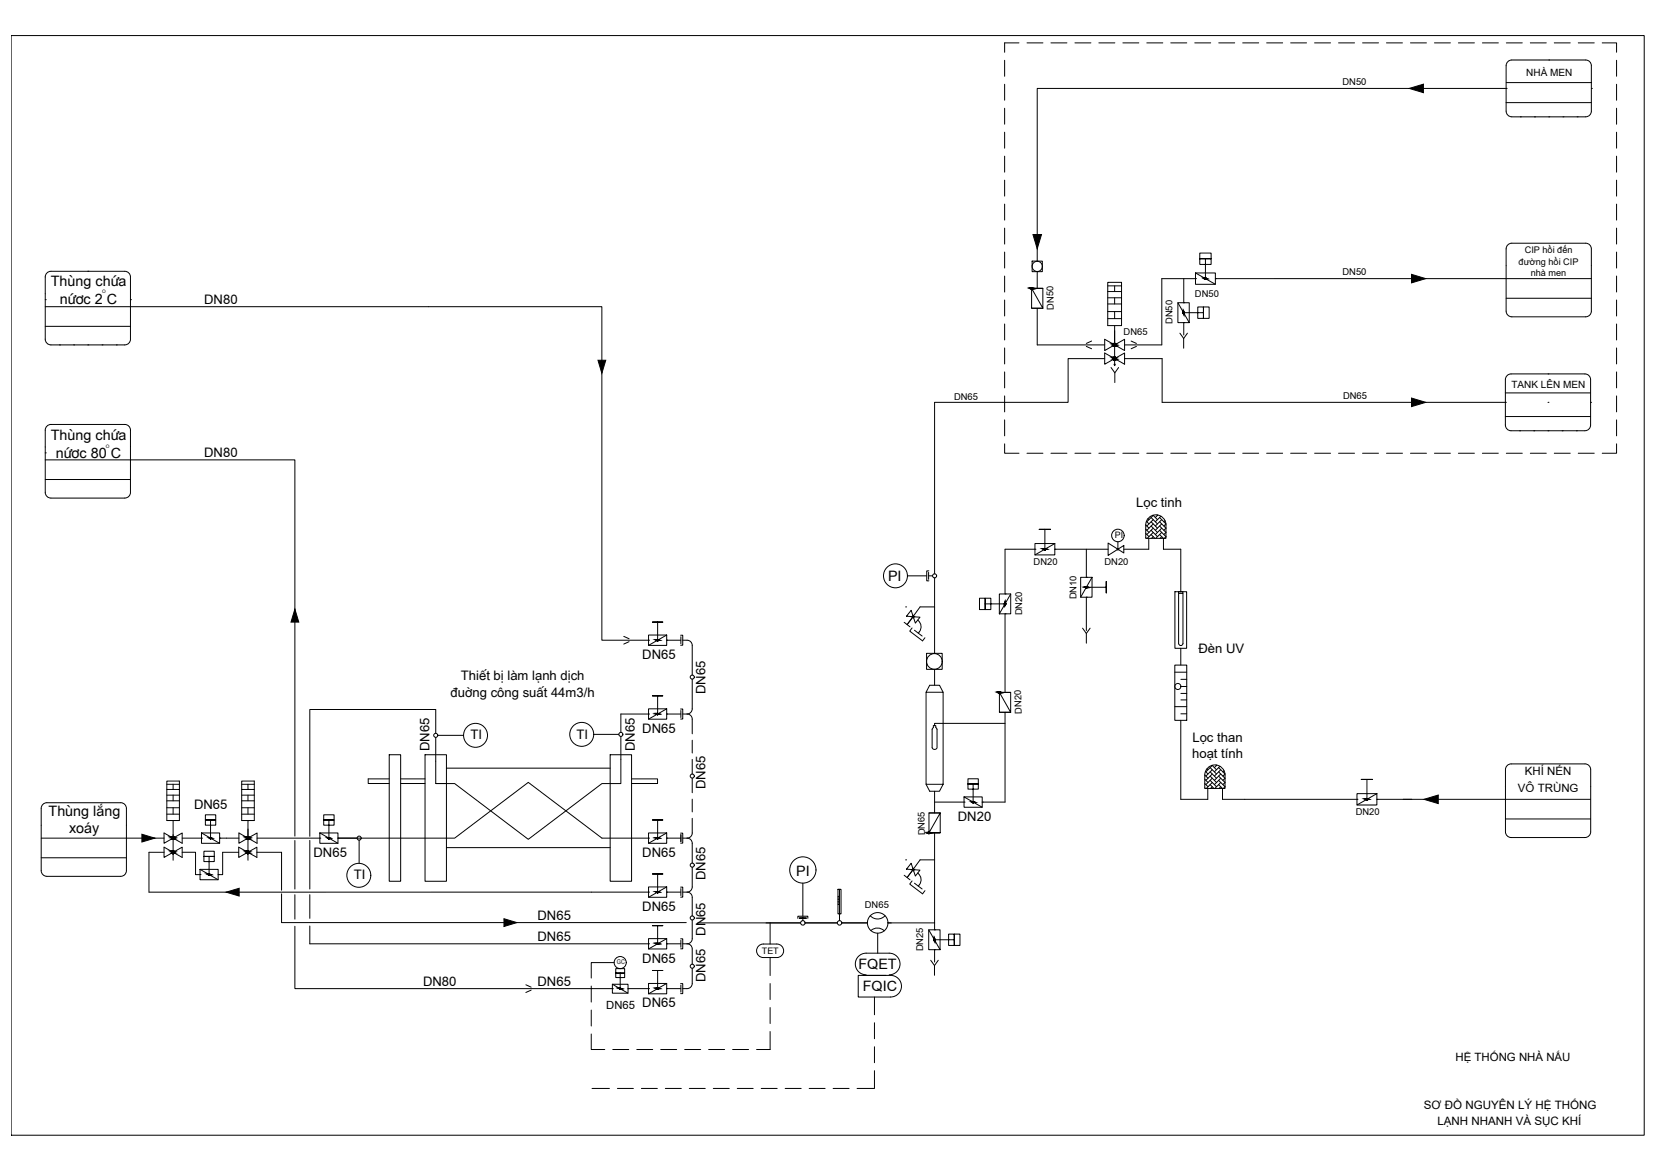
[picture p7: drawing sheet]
<svg xmlns="http://www.w3.org/2000/svg" width="841mm" height="594mm" viewBox="0 0 841 594" stroke-linecap="round" stroke-linejoin="round" font-family="sans-serif">
<g fill="none" stroke="#000" stroke-width=".51">
<path d="M6 18h829v558h-829zM510 31v8M518 22h-8v5M522 22h8M534 22h8M546 22h8M558 22h8M570 22h8M582 22h9M595 22h8M607 22h8M619 22h8"/>
<path d="M631 22h8M643 22h8M655 22h9M668 22h8M680 22h8M692 22h8M704 22h8M716 22h8M728 22h9M741 22h8M753 22h8M765 22h8"/>
<path d="M777 22h8M787 30h.1M789 22h8M802 22h8M805 30h-37l-2 1-1 2v23l1 3h2h37M805 30l2 1 1 2v23l-1 3h-2M814 22h7v5M821 31v8M510 43v8M510 55v8M765 45h.1M765 45h-238v88"/>
<path d="M765 52h43M765 42h43M772 59h.1M779 59h.1M787 59h.1M794 59h.1M801 59h.1M808 45h.1M821 43v8M821 55v8M510 67v8M510 79v8"/>
<path d="M821 67v8M821 79v8M510 91v9M821 91v9M510 104v8M510 116v8M821 104v8M821 116v8M24 138h2h37h2l1 3v31v2l-3 1h-37l-2-1-1-2v-31zM45 138h.1M510 128v8M524 133h5v5h-5z"/>
<path d="M527 138v8M607 139h10v5h-10zM607 139l10 5M612 131h3v-3h-6v6h6v-3h-6h3v10M805 123h-37l-2 1-1 2v32l1 2 2 1h37M805 123l2 1 1 2v32l-1 2-2 1M821 128v8M23 156h283v169h23M23 152h.1M66 152h.1M510 140v8M510 152v8"/>
<path d="M527 157v18h34M530 146h-6l6 11v-11h-6v11h6h-6M563 143h7v22h-7zM563 158h7M563 154h7M563 151h7M563 148h7M563 145h7M566 145v3M566 151v3M566 158v4M598 154h6v10h-6z"/>
<path d="M598 154l6 10M601 159h10v3v-6h-3v6h6v-6h-3v3M601 154h.1M601 141v13M601 158v1M607 141h.1M607 141h-17v34h-19M612 141h1M617 141h.1M765 151h43M808 141h-191M821 140v8"/>
<path d="M821 152v8M23 166h43M30 175h.1M37 175h.1M45 175h.1M52 175h.1M59 175h.1M510 165v8M510 177v8M552 176l2 1M554 173l-2 1M561 179l10 6v-6l-10 6z"/>
<path d="M561 172l10 6v-6l-10 6zM563 162h7M565 175h2M566 165v21M574 173l3 1M577 176l-3 1M599 169l2 3v5M601 164h.1M601 164v6M603 169l-2 3M821 165v8M821 177v8"/>
<path d="M510 189v8M561 182h-19v22h-67v87M564 187l2 2v5M565 182h2M566 185v1zM568 187l-2 2M571 182h19v22h175M765 200h43M766 190h1h38h2l1 3v23l-1 2-2 1h-38l-1-1-1-2v-23zM786 190h.1M821 189v8M510 201v8"/>
<path d="M510 213v8M765 204h.1M765 212h43M772 219h.1M779 219h.1M786 204h.1M786 219h.1M793 219h.1M801 219h.1M808 204h.1M821 201v8M821 213v8"/>
<path d="M23 234h127v191M23 230h.1M510 225v5h8M522 230h8M534 230h8M546 230h8M558 230h8M570 230h8M582 230h9M595 230h8M607 230h8M619 230h8"/>
<path d="M631 230h8M643 230h8M655 230h9M668 230h8M680 230h8M692 230h8M704 230h8M716 230h8M728 230h9M741 230h8M753 230h8M765 230h8"/>
<path d="M777 230h8M789 230h8M802 230h8M821 225v5h-7M23 243h43M26 253h37M26 253l-2-1-1-2v-32l1-1 2-1h37h2l1 2v32v2l-3 1M526 279h.1M526 276h10v6h-10zM526 279h-16v23M531 269h-3h6h-3v10M536 279h.1"/>
<path d="M536 279h27M536 276l-10 6M552 279v14M563 276l8 5v-4l-8 5zM568 275v4M582 273h.1M582 271l2 1M582 269l2 1M582 267l2 1M582 265l2 1M583 263l1 1M583 273v6h-12"/>
<path d="M584 263a5 5 0 0 1 5-1 5 5 0 0 1 3 5v6h-10v-7zM585 271l2 2M585 269l3 3M585 267l3 3M585 265l3 3M585 263l3 3M586 262l2 2M586 262l-4 3M586 264l-4 3M586 266l-4 3M586 268l-4 3M586 270l-3 3"/>
<path d="M586 272l-1 1M588 261v1M588 262l-1 1M589 271l2 2v6h9v21M589 263l3 3-1 1M589 265l3 3-1 1M589 267l3 3-1 1M589 269l3 3-1 1M590 262l-3 3M590 264l-3 3M590 266l-3 3M590 268l-3 3"/>
<path d="M590 270l-3 3M590 272l-1 1M592 264l-1 1M461 292h10M472 291v3M472 292h2M472 290h-1v5h1M475 293v39M549 293h6v10h-6zM552 293h.1M552 298h10v-3v6v-3M555 293l-6 10"/>
<path d="M334 316h-3h6h-3v9M459 316l2 1M460 308h.1M463 310l-3 3h7l-2 3zM463 319l-1 1 7 5 1-1M464 313h.1M464 313l-3 4 1 1M466 315a4 4 0 0 1 0 6M475 308h-8l-6 9M500 307v-3h-3v6h6v-6h-3v6v-3h10M508 302h5v10h-5zM510 302h.1"/>
<path d="M510 312h.1M510 312v40M513 302l-5 10M550 319l2 3v5M552 303h.1M552 303v17M554 319l-2 3M597 300h6v29h-6zM599 300h2v1h-2zM599 301v26a1.1 1.1 0 0 0 1 1 1.1 1.1 0 0 0 1-1v-26M317 323l2 1M319 326l-2 1"/>
<path d="M329 325h.1M329 322h10v6h-10zM334 325h.1M339 325h.1M339 325h7M339 322l-10 6M346 323h1v5h-1M346 323v4M347 325h3l1 2 1 16M464 320l4 3M471 332h8v8h-8zM475 340v8"/>
<path d="M597 338h6v28h-6zM600 329v9M329 360h10v5h-10zM334 353h-3h6h-3v10M339 360l-10 5M352 345l-1 16v1l-2 1M470 351h9v47h-9zM470 351l2-3h5l2 3M513 352h-5l5 10v-10h-5v10h5h-5M597 359h6M597 341h6M600 355h3"/>
<path d="M600 352h3M600 345h3M600 349h3M221 372v-12h-64v65M222 373h13M302 373h12M315 374v24h-9l-38 28-37-28h-10v-24M329 363h.1M329 363h-14v9M334 363h.1M339 363h.1M339 363h7"/>
<path d="M346 360h1v5h-1M346 361v3M347 363h2M349 363h1l1 2 1 8M352 376v6M474 368h1l1 2v10a1.3 1.3 0 0 1-1 1 1.3 1.3 0 0 1-2-1v-10zM510 367h-35v1M510 362v45h-11M600 366v40h13v-6M600 362h3M85 397h6v20h-6zM85 398h6"/>
<path d="M88 398v3M123 397h6v20h-6zM123 398h6M126 398v3M198 395h-11v3h11M198 383h5v64h-5zM203 398h13M203 395h13M216 383h11v64h-11zM221 398h6M227 390h83M310 383h11v64h-11z"/>
<path d="M321 395h13v3h-13M352 386v7M352 395v8M470 398l2 4h5l2-4M494 398h3v-3h-5v6h5v-3h-5h2v9M612 400h.1M612 398l1 1M612 396l1 1M612 394l1 1M612 392l1 1M613 390v1M613 390a5 5 0 0 1 6-1 5 5 0 0 1 3 5v6h-10v-7z"/>
<path d="M615 398l2 2M615 396l3 3M615 394l3 3M615 392l3 3M615 390l3 3M616 391l-4 3M616 393l-4 3M616 395l-4 3M616 397l-3 3M616 399l-1 1M618 388v1M618 391l-2-2-4 3"/>
<path d="M618 389l-1 1M619 398l2 2v6h68M619 390l3 3-1 1M619 392l3 3-1 1M619 394l3 3-1 1M619 396l3 3-1 1M620 389l-3 3M620 391l-3 3M620 393l-3 3M620 395l-3 3M620 397l-3 3M620 399l-1 1"/>
<path d="M622 391l-1 1M694 396h-3h6h-3v10M766 389l1-1h38l2 1 1 2v31l-1 2-2 1h-38h-1l-1-3v-31zM22 408h2h37h2l1 2v32v2l-3 1h-37l-2-1-1-2v-32zM85 413h6M85 410h6M85 407h6M85 404h6M85 401h6M88 404v3M88 410v3M88 417v20"/>
<path d="M107 416h3v-2h-6v5h6v-3h-6h3v10M123 413h6M123 410h6M123 407h6M123 404h6M123 401h6M126 404v3M126 410v3M126 417v20M167 416h3v-2h-6v5h6v-3h-6h3v10M334 416h-3h6h-3v10M352 416l-1 8-1 1-1 1"/>
<path d="M352 406v6M472 413h6h-6v10h6v-10l-6 10h6M475 402v11M475 407h15M490 407h.1M490 405h9v5h-9zM490 405l9 5M499 407h.1M689 406h.1M689 403h10v6h-10zM699 406h.1M699 406h109"/>
<path d="M699 403l-10 6M765 416h43M21 426h62M21 436h43M83 430l10 5v-5l-10 5zM83 423l10 5v-5l-10 5zM83 433h-7v20h253M87 426h2M87 433h2M93 433h6v11h3M93 426h9M102 426h.1"/>
<path d="M102 423h10v5h-10zM102 423l10 5M106 435h3v-3h-5v5h5v-2h-5h2v9M112 426h.1M112 426h9M121 430l9 5v-5l-9 5zM121 433h-8v11h-2M121 423l10 5v-5l-10 5zM125 433h2M125 426h2M130 433h13v19M131 426h31"/>
<path d="M150 427v24M157 427v24M162 426h.1M162 423h10v5h-10zM162 423l10 5M172 426h59l37-29 38 29h23M172 426h.1M172 426h9M182 427v11M227 430h83M329 426h.1M329 423h10v5h-10z"/>
<path d="M334 426h.1M339 426h.1M339 426h7M339 423l-10 5M346 423h1v5h-1M346 424v3M347 426h2M349 426h2v2l1 10M460 437h.1M463 438l-3 3 7 1-2 3zM475 423v49M475 437h-8l-6 8"/>
<path d="M102 444h.1M102 441h9v6h-9zM102 441l9 6M111 444h.1M143 454v14h206M150 454v13M157 454v12M329 453h.1M329 450h10v6h-10zM334 444h-3h6h-3v9M339 453h.1M339 453h7"/>
<path d="M339 450l-10 6M346 450h1v6h-1M346 451v4M347 453h2M349 453h1l1 2 1 10M352 440l-1 11v1l-2 1M408 448v17M426 452h1v12h-1zM426 455h.1M426 456h.1M426 457h.1M426 458h.1"/>
<path d="M426 459h.1M426 452v15M459 444l2 2M463 447l-1 2 7 5 1-2M464 441v1M464 442l-3 4 1 1M464 448l4 3M466 443a4 4 0 0 1 0 7M150 470v32h161M157 470v9h172M329 479h.1M329 477h10v5h-10z"/>
<path d="M334 479h.1M334 470h-3h6h-3v9M339 479h.1M339 479h7M339 477l-10 5M346 477h1v5h-1M346 477v4M347 479h2M349 479l2 1v1l1 9M352 467l-1 10-1 2h-1M354 469h53M391 469v10"/>
<path d="M405 466v-1h5v1M406 466h4zM408 466v1M409 469h16M427 469h14M442 473a5 5 0 0 1 7 0M446 474v10M449 465l-1 1-2 1-3-1-1-1M451 469h24M472 472h5v10h-5zM472 472l5 10M475 477h10v3v-6h-3v6h6v-6h-3v3"/>
<path d="M475 472h.1M475 477v1M311 500h8v4h-8zM311 500l8 4M312 489h-12v8M315 494h2v-2h-4v4h4v-2h-4h2v8M329 499h10v6h-10zM334 493h-3h6h-3v9M339 499l-10 6M346 499h1v6h-1M352 492l-1 9-1 1h-3M385 480l2-1h8a3 3 0 0 1 3 4 3 3 0 0 1-3 3h-7a3 3 0 0 1-3-2 3 3 0 0 1 0-4z"/>
<path d="M391 486v9M391 499v9M436 495h16a5 5 0 0 1 6 6 5 5 0 0 1-6 5h-16zM438 495h12M440 495a5 5 0 0 1-6-6 5 5 0 0 1 6-5h12a5 5 0 0 1 5 5 5 5 0 0 1-5 6M473 488l2 2v5M475 482h.1M475 482v7M477 488l-2 2M267 500l3 1M270 503l-3 1M300 501v8"/>
<path d="M300 513v8M311 502h.1M315 502h.1M319 502h.1M319 502h10M329 502h.1M334 502h.1M339 502h.1M339 502h7M346 500v4M391 512v8M444 506v9"/>
<path d="M444 519v8M300 525v8h7M311 533h8M323 533h8M336 533h8M348 533h8M360 533h8M372 533h8M391 524v9h-7M444 531v9M301 553h9M314 553h8"/>
<path d="M326 553h8M338 553h8M350 553h8M362 553h8M374 553h9M387 553h8M399 553h8M411 553h8M423 553h8M444 544v9h-9"/>
<circle cx="527" cy="135" r="2.6"/>
<circle cx="524" cy="146" r=".4"/>
<circle cx="601" cy="159" r=".4"/>
<circle cx="612" cy="141" r=".4"/>
<circle cx="566" cy="175" r=".8"/>
<circle cx="566" cy="182" r=".8"/>
<circle cx="531" cy="279" r=".4"/>
<circle cx="568" cy="272" r="3"/>
<circle cx="568" cy="279" r=".4"/>
<circle cx="455" cy="292" r="6"/>
<circle cx="475" cy="292" r="1"/>
<circle cx="552" cy="298" r=".4"/>
<circle cx="510" cy="307" r=".4"/>
<circle cx="334" cy="325" r=".3"/>
<circle cx="475" cy="336" r="4"/>
<circle cx="352" cy="344" r="1"/>
<circle cx="508" cy="352" r=".4"/>
<circle cx="598" cy="349" r="1.5"/>
<circle cx="221" cy="373" r="1"/>
<circle cx="242" cy="373" r="6"/>
<circle cx="295" cy="373" r="6"/>
<circle cx="315" cy="373" r="1"/>
<circle cx="334" cy="363" r=".3"/>
<circle cx="352" cy="394" r="1"/>
<circle cx="494" cy="407" r=".3"/>
<circle cx="694" cy="406" r=".4"/>
<circle cx="88" cy="426" r=".7"/>
<circle cx="88" cy="433" r=".7"/>
<circle cx="107" cy="426" r=".3"/>
<circle cx="126" cy="433" r=".7"/>
<circle cx="126" cy="426" r=".7"/>
<circle cx="167" cy="426" r=".3"/>
<circle cx="182" cy="426" r="1"/>
<circle cx="334" cy="426" r=".3"/>
<circle cx="352" cy="439" r="1"/>
<circle cx="472" cy="423" r=".4"/>
<circle cx="106" cy="444" r=".3"/>
<circle cx="182" cy="444" r="6"/>
<circle cx="334" cy="453" r=".3"/>
<circle cx="408" cy="442" r="7"/>
<circle cx="334" cy="479" r=".3"/>
<circle cx="352" cy="466" r="1"/>
<circle cx="408" cy="469" r="1.1"/>
<circle cx="426" cy="469" r="1.1"/>
<circle cx="446" cy="469" r="5"/>
<circle cx="475" cy="477" r=".4"/>
<circle cx="315" cy="489" r="3"/>
<circle cx="352" cy="491" r="1"/>
<circle cx="315" cy="502" r=".3"/>
<circle cx="334" cy="502" r=".3"/>
</g>
<g fill="#000" stroke="#000" stroke-width=".51">
<path d="M716 45l7-2v4zM525 119h4l-2 7zM717 139l7 2-7 3zM612 142h1zM566 174v1zM566 176h1zM304 183h4l-2 7zM566 183h1zM717 202l7 2-7 2zM530 279h1zM551 298h1zM150 309l2 7h-4z"/>
<path d="M511 306v1zM494 407v1zM694 406h1zM723 406l7-2v4zM72 424l7 2-7 2zM87 432l1 1zM87 425h1zM87 432h1zM125 432l1 1zM125 432h1zM125 425h1zM471 423h1z"/>
<path d="M115 453l6-2v4zM256 466l7 2-7 2z"/>
<path d="M524 146v1zM524 146v1z"/>
<path d="M601 158v1zM601 158v1z"/>
<path d="M601 158v1zM601 158v1z"/>
<path d="M601 158v1zM601 158v1z"/>
<path d="M612 141v1zM612 141v1z"/>
<path d="M612 142h1zM612 142h1z"/>
<path d="M612 142h1zM612 142h1z"/>
<path d="M565 175h1zM565 175h1z"/>
<path d="M565 175h1zM565 175h1z"/>
<path d="M565 175h1zM565 175h1z"/>
<path d="M565 175h1zM565 175h1z"/>
<path d="M565 175h1zM565 175h1z"/>
<path d="M565 175h1zM565 175h1z"/>
<path d="M565 175h2zM565 175h2z"/>
<path d="M566 174l1 1zM566 174l1 1z"/>
<path d="M566 176h1zM566 176h1z"/>
<path d="M566 175h1zM566 175h1z"/>
<path d="M565 175l2 1zM565 175l2 1z"/>
<path d="M566 176h1zM566 176h1z"/>
<path d="M566 175h1zM566 175h1z"/>
<path d="M565 176h2zM565 176h2z"/>
<path d="M565 176h2zM565 176h2z"/>
<path d="M566 175h1zM566 175h1z"/>
<path d="M565 176h2zM565 176h2z"/>
<path d="M566 175h1zM566 175h1z"/>
<path d="M566 175h1zM566 175h1z"/>
<path d="M566 175h1zM566 175h1z"/>
<path d="M566 175h1zM566 175h1z"/>
<path d="M565 182h1zM565 182h1z"/>
<path d="M565 182h1zM565 182h1z"/>
<path d="M565 182h1zM565 182h1z"/>
<path d="M566 181v1zM566 181v1z"/>
<path d="M565 182h1zM565 182h1z"/>
<path d="M565 182h1zM565 182h1z"/>
<path d="M565 182h1zM565 182h1z"/>
<path d="M565 182h2zM565 182h2z"/>
<path d="M566 181h1zM566 181h1z"/>
<path d="M566 183h1zM566 183h1z"/>
<path d="M566 181l1 1zM566 181l1 1z"/>
<path d="M565 182h2zM565 182h2z"/>
<path d="M566 183h1zM566 183h1z"/>
<path d="M566 182h1zM566 182h1z"/>
<path d="M565 183h2zM565 183h2z"/>
<path d="M565 183h2zM565 183h2z"/>
<path d="M566 182h1zM566 182h1z"/>
<path d="M565 182h2zM565 182l2 1z"/>
<path d="M566 182h1zM566 182h1z"/>
<path d="M566 182h1zM566 182h1z"/>
<path d="M566 182h1zM566 182h1z"/>
<path d="M566 182h1zM566 182h1z"/>
<path d="M530 279h1zM530 279h1z"/>
<path d="M530 279h1zM530 279h1z"/>
<path d="M530 279h1zM530 279h1z"/>
<path d="M530 279h1zM530 279h1z"/>
<path d="M530 279h1zM530 279h1z"/>
<path d="M530 279h1zM530 279h1z"/>
<path d="M530 279h1zM530 279h1z"/>
<path d="M511 306l-1 1zM511 306l-1 1z"/>
<path d="M511 306v1zM511 306v1z"/>
<path d="M511 306v1zM511 306v1z"/>
<path d="M511 306v1zM511 306v1z"/>
<path d="M511 306v1zM511 306v1z"/>
<path d="M511 306v1zM511 306v1z"/>
<path d="M511 306v1zM511 306v1z"/>
<path d="M511 306v1zM511 306v1z"/>
<path d="M507 352h1zM507 352h1z"/>
<path d="M507 352h1zM507 352h1z"/>
<path d="M507 352h1zM507 352h1z"/>
<path d="M507 352h1zM507 352h1z"/>
<path d="M507 352h1zM507 352h1z"/>
<path d="M507 352h1zM507 352h1z"/>
<path d="M507 351h1zM507 351h1z"/>
<path d="M507 351h1zM507 351h1z"/>
<path d="M507 351h1zM507 351h1z"/>
<path d="M507 351h1zM507 351h1z"/>
<path d="M507 351h1zM507 351h1z"/>
<path d="M508 351v1zM508 351v1z"/>
<path d="M694 406h1zM694 406h1z"/>
<path d="M694 406h1zM694 406h1z"/>
<path d="M694 406h1zM694 406h1z"/>
<path d="M694 406h1zM694 406h1z"/>
<path d="M694 406h1zM694 406h1z"/>
<path d="M87 433h1zM87 433h1z"/>
<path d="M87 425h1zM87 425h1z"/>
<path d="M87 433h1zM87 433h1z"/>
<path d="M87 425l1 1zM87 425l1 1z"/>
<path d="M87 432h1zM87 432h1z"/>
<path d="M87 432h1zM87 432h1z"/>
<path d="M87 432h1zM87 432h1z"/>
<path d="M87 433h1zM87 433h1z"/>
<path d="M87 425h1zM87 425h1z"/>
<path d="M87 425h1zM87 425h1z"/>
<path d="M87 425h1zM87 425h1z"/>
<path d="M87 426h1zM87 426h1z"/>
<path d="M87 433h1zM87 433h1z"/>
<path d="M87 426h1zM87 426h1z"/>
<path d="M87 433h1zM87 433h1z"/>
<path d="M87 426h1zM87 426h1z"/>
<path d="M87 433h1zM87 433h1z"/>
<path d="M87 426h1zM87 426h1z"/>
<path d="M87 433h2zM87 433h2z"/>
<path d="M87 426h2zM87 426h2z"/>
<path d="M88 432h1zM88 432h1z"/>
<path d="M87 433h1zM87 433h1z"/>
<path d="M87 426h1zM87 426h1z"/>
<path d="M87 433h1zM87 433h1z"/>
<path d="M88 425h1zM88 425h1z"/>
<path d="M87 426h1zM87 426h1z"/>
<path d="M88 432h1zM88 432h1z"/>
<path d="M87 433h2zM87 433h1z"/>
<path d="M87 426h2zM87 426h1z"/>
<path d="M87 433h2zM87 433h2z"/>
<path d="M88 425h1zM88 425h1z"/>
<path d="M87 426h2zM87 426h2z"/>
<path d="M88 432l1 1zM88 432l1 1z"/>
<path d="M88 425h1zM88 425h1z"/>
<path d="M88 433h1zM88 433h1z"/>
<path d="M88 433h1zM88 433h1z"/>
<path d="M88 425l1 1zM88 425l1 1z"/>
<path d="M88 426h1zM88 426h1z"/>
<path d="M88 433h1zM88 433h1z"/>
<path d="M88 426h1zM88 426h1z"/>
<path d="M125 433h1zM125 433h1z"/>
<path d="M125 425h1zM125 425h1z"/>
<path d="M125 433h1zM125 433h1z"/>
<path d="M125 425l1 1zM125 425l1 1z"/>
<path d="M125 432h1zM125 432h1z"/>
<path d="M125 432h1zM125 432h1z"/>
<path d="M125 432h1zM125 432h1z"/>
<path d="M125 433h1zM125 433h1z"/>
<path d="M125 425h1zM125 425h1z"/>
<path d="M125 425h1zM125 425h1z"/>
<path d="M125 425h1zM125 425h1z"/>
<path d="M125 426h1zM125 426h1z"/>
<path d="M125 433h1zM125 433h1z"/>
<path d="M125 426h1zM125 426h1z"/>
<path d="M125 433h1zM125 433h1z"/>
<path d="M125 433h1zM125 433h1z"/>
<path d="M125 433h1zM125 433h1z"/>
<path d="M125 433h1zM125 433h1z"/>
<path d="M125 426h1zM125 426h1z"/>
<path d="M125 433h1zM125 433h1z"/>
<path d="M125 426h2zM125 426h2z"/>
<path d="M126 432h1zM126 432h1z"/>
<path d="M125 433h1zM125 433h1z"/>
<path d="M125 426h1zM125 426h1z"/>
<path d="M125 433h1zM125 433h1z"/>
<path d="M125 426h1zM125 426h1z"/>
<path d="M126 425h1zM126 425h1z"/>
<path d="M126 432l1 1zM126 432l1 1z"/>
<path d="M125 426h2zM125 426h1z"/>
<path d="M126 433h1zM126 433h1z"/>
<path d="M126 433h1zM126 433h1z"/>
<path d="M126 425h1zM126 425h1z"/>
<path d="M126 433h1zM126 433h1z"/>
<path d="M125 426h2zM125 426h2z"/>
<path d="M126 425h1zM126 425h1z"/>
<path d="M126 425l1 1zM126 425l1 1z"/>
<path d="M126 426h1zM126 426h1z"/>
<path d="M126 426h1zM126 426h1z"/>
<path d="M471 423h1zM471 423h1z"/>
<path d="M471 423h1zM471 423h1z"/>
<path d="M474 477v1zM474 477v1z"/>
<path d="M474 477v1zM474 477v1z"/>
<path d="M474 477v1zM474 477v1z"/>
<path d="M474 477v1zM474 477v1z"/>
<path d="M474 477l1 1zM474 477l1 1z"/>
</g>
<g font-size="7.3">
<text x="26" y="145">Thïng chøa</text>
<text x="30" y="154">nø¬c 2 C</text>
<text x="26" y="224">Thïng chøa</text>
<text x="28" y="232">nø¬c 80 C</text>
<text x="451" y="295">pi</text>
<text x="25" y="414">Thïng l¾ng</text>
<text x="35" y="423">xo¸y</text>
<text x="404" y="445">pi</text>
<text x="436" y="492">fqet</text>
<text x="438" y="503">fqic</text>
</g>
<g font-size="6.6">
<text x="104" y="155">DN80</text>
<text x="104" y="232">DN80</text>
<text x="577" y="257">Lọc tinh</text>
<text x="326" y="335">DN65</text>
<text x="609" y="331">Đèn UV</text>
<text x="234" y="345">ThiÕt bÞ lµm l¹nh dÞch</text>
<text x="358" y="353" transform="rotate(-90 358 353)">DN65</text>
<text x="229" y="354">®uêng c«ng suÊt 44m3/h</text>
<text x="239" y="375">ti</text>
<text x="293" y="375">ti</text>
<text x="326" y="372">DN65</text>
<text x="606" y="377">Lọc than</text>
<text x="218" y="381" transform="rotate(-90 218 381)">DN65</text>
<text x="322" y="381" transform="rotate(-90 322 381)">DN65</text>
<text x="605" y="385">hoạt tính</text>
<text x="358" y="401" transform="rotate(-90 358 401)">DN65</text>
<text x="99" y="411">DN65</text>
<text x="486" y="417">DN20</text>
<text x="159" y="435">DN65</text>
<text x="326" y="435">DN65</text>
<text x="180" y="447">ti</text>
<text x="358" y="447" transform="rotate(-90 358 447)">DN65</text>
<text x="273" y="467">DN65</text>
<text x="326" y="463">DN65</text>
<text x="273" y="478">DN65</text>
<text x="358" y="475" transform="rotate(-90 358 475)">DN65</text>
<text x="326" y="489">DN65</text>
<text x="215" y="501">DN80</text>
<text x="273" y="501">DN65</text>
<text x="358" y="499" transform="rotate(-90 358 499)">DN65</text>
<text x="326" y="512">DN65</text>
</g>
<g font-size="5.9">
<text x="723" y="563">SƠ ĐỒ NGUYÊN LÝ HỆ THỐNG</text>
<text x="730" y="571">LẠNH NHANH VÀ SỤC KHÍ</text>
</g>
<g font-size="5.8">
<text x="774" y="394">khÝ nÐn</text>
<text x="771" y="402">v« trïng</text>
<text x="739" y="539">HỆ THỐNG NHÀ NẤU</text>
</g>
<text font-size="5.7" x="308" y="512">DN65</text>
<g font-size="5.1">
<text x="775" y="38">NHÀ MEN</text>
<text x="768" y="197">TANK LÊN MEN</text>
</g>
<g font-size="4.8">
<text x="682" y="43">DN50</text>
<text x="682" y="140">DN50</text>
<text x="607" y="151">DN50</text>
<text x="535" y="157" transform="rotate(-91 535 157)">DN50</text>
<text x="595" y="165" transform="rotate(-90 595 165)">DN50</text>
<text x="571" y="170">DN65</text>
<text x="485" y="203">DN65</text>
<text x="682" y="203">DN65</text>
<text x="525" y="287">DN20</text>
<text x="561" y="287">DN20</text>
<text x="547" y="304" transform="rotate(-90 547 304)">DN10</text>
<text x="519" y="313" transform="rotate(-90 519 313)">DN20</text>
<text x="519" y="363" transform="rotate(-91 519 363)">DN20</text>
<text x="689" y="414">DN20</text>
<text x="470" y="424" transform="rotate(-91 470 424)">DN65</text>
<text x="439" y="461">DN65</text>
<text x="469" y="483" transform="rotate(-90 469 483)">DN25</text>
</g>
<g font-size="4.6">
<text x="774" y="128">CIP hồi đến</text>
<text x="771" y="135">đường hồi CIP</text>
<text x="777" y="140">nhà men</text>
<text x="387" y="485">tet</text>
</g>
<text font-size="4.5" x="566" y="273">PI</text>
<text font-size="3.3" x="313" y="490">GC</text>
<g font-size="2.4">
<text x="52" y="149">o</text>
<text x="54" y="227">o</text>
</g>
</svg>
